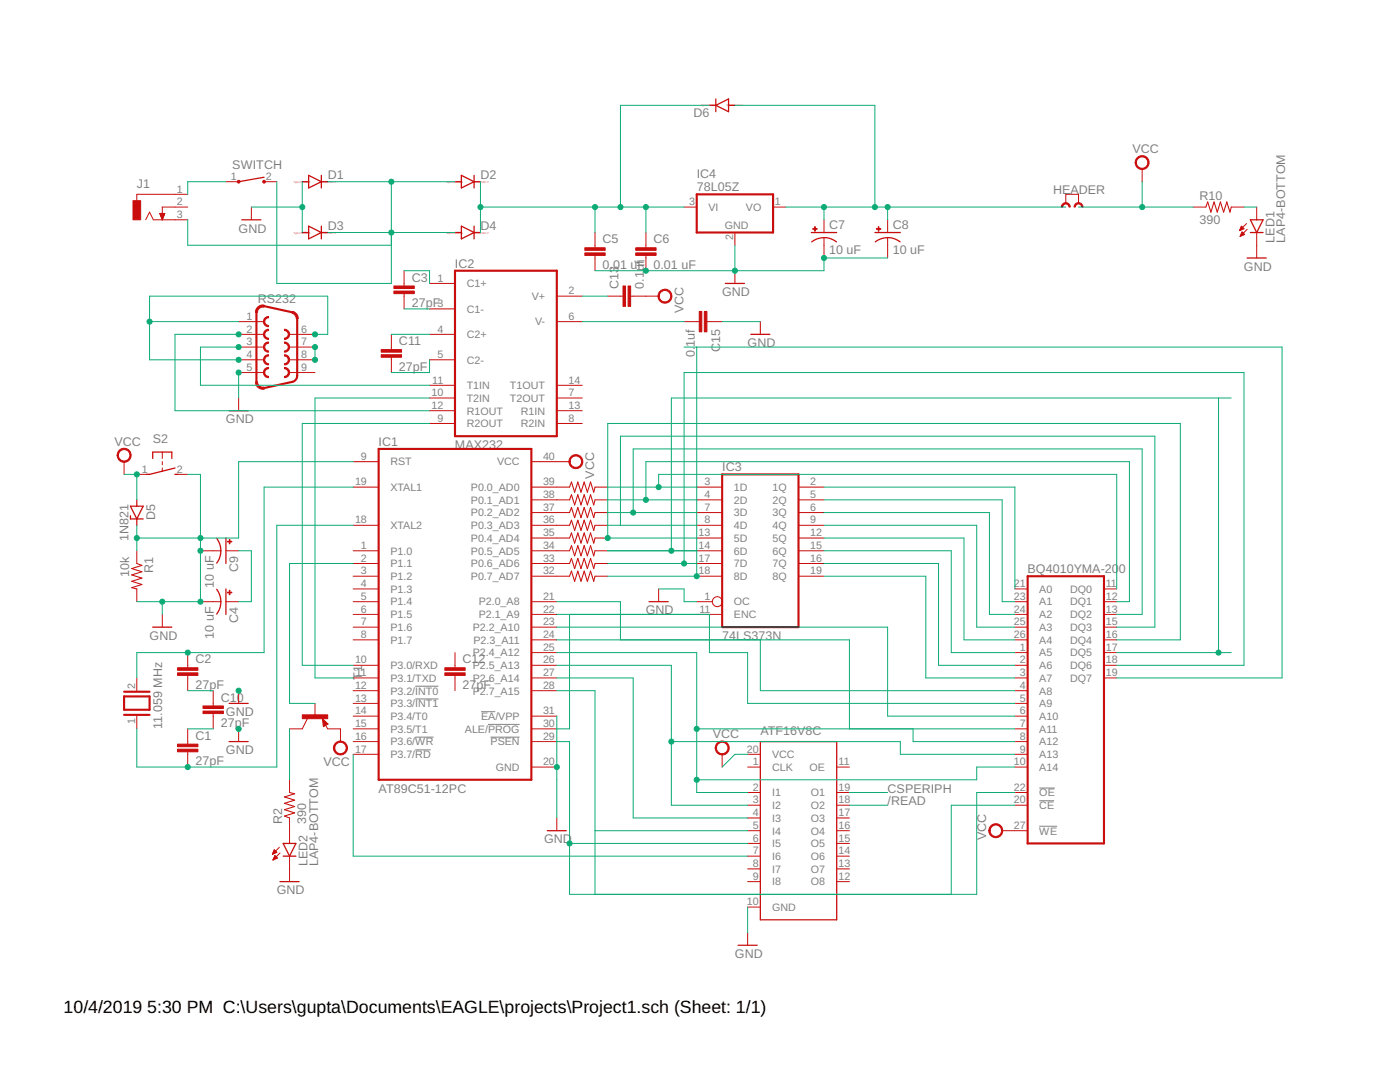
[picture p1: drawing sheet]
<svg xmlns="http://www.w3.org/2000/svg" width="279mm" height="216mm" viewBox="0 0 279 216" stroke-linecap="round" stroke-linejoin="round" font-family="sans-serif">
<path d="M82.9 136.9h4.6M82.9 139.5h4.6M82.9 147.1h3.7M82.9 149.6h3.1M96 142h2.8M97.4 144.5h6.3M97.9 147.1h5.8M207.4 157.2h3.1M207.4 159.8h3M207.4 164.9h3.6" fill="none" stroke="#808080" stroke-width=".2"/>
<g fill="none" stroke="#c90d0c" stroke-width=".25">
<path d="M142.9 19.7v2.6M52.7 35.4l-5.1 .9M60.3 36.3h1.3M61.6 35l2.5 1.3-2.5 1.2zM64.1 35v2.5M64.1 36.3h1.3M90.8 36.3h1.3M92.1 35l2.5 1.3-2.5 1.2zM94.6 36.3h1.3M94.6 35v2.5M141.6 21h1.3M142.9 21l2.5-1.3v2.6z"/>
<path d="M145.4 21h1.3M48.3 43.9h3.8M60.3 46.4h1.3M61.6 45.1l2.5 1.3-2.5 1.3zM64.1 45.1v2.6M64.1 46.4h1.3M90.8 46.4h1.3M92.1 45.1l2.5 1.3-2.5 1.3zM94.6 45.1v2.6M94.6 46.4h1.3M144.8 56.6h3.8M161.9 46.4h5.1"/>
<path d="M162 48.3a4 4 0 0 1 4.9 0M174.6 46.4h5.1M174.7 48.3a4 4 0 0 1 4.9 0M248.9 51.5h3.8M249.5 46.4h2.6M249.5 43.9h2.6l-1.3 2.5zM149.8 66.7h3.8M27.3 99.7v1.3M30.5 91.5v-1.3h3.8v1.3M34.9 93.4l-5.1 1.3h-.6M34.9 94.7h.7M45.7 82h3.8"/>
<path d="M26 101h2.6l-1.3 2.5zM26 102.9v.6h2.6M27.3 103.5v1.3M43.2 117.6l.6 .9 .3 1.6M43.2 107.4l.7 1.4 .2 1.1M44.1 109.9l-.3 1.6-.6 .9M45.1 107.4v5M45.1 117.5v5.1M30.5 125.1h3.8M44.1 120.1l-.3 1.5-.6 .9M129.5 120.1h3.8M45.7 148h3.8"/>
<path d="M45.7 140.4h3.8M64.8 144.4v-.4l.2 .4-.4 .3-.1-1 .8 .7-.7 .4M151.7 148h15.3v35.5h-15.3zM55.9 175.9h3.8M56.5 168.3h2.6l-1.3 2.5zM56.5 170.8h2.6M109.2 165.8h3.8M147.3 188.6h3.8"/>
</g>
<g fill="none" stroke="#c90d0c" stroke-width=".2">
<path d="M37.5 38.8h-10.2v1.2M45.1 36.3h2.5M52.7 36.3h2.5M227.9 33.7v2.6M29.1 43.9l.7-1.6 .8 1.6h6.9M31.9 42.6h1l-.5 1.3zM31.9 42.7h1M32 42.8h.8M32 42.9h.8M32 43h.7M32.1 43.1h.6M32.2 43.2h.4"/>
<path d="M32.2 43.4h.4M32.2 43.5h.3M32.3 43.6h.2M32.3 43.7h.1M37.5 41.3h-5.1v2.6M50.2 41.3v2.6M80.6 54v3.1M80.6 58.6v3M85.7 56.6h5.1M111.1 59.1h5.1M118.7 46.4v3M118.7 51v3"/>
<path d="M121.3 59.1h3M125.9 59.1h5.5M128.9 46.4v3M128.9 51v3M136.5 41.3h2.5M146.7 46.4v2.5M146.7 54v2.6M154.3 41.3h2.5M164.4 43.9v2.5M164.4 47.4v4.1M177.1 43.9v2.5M177.1 47.4v4.1"/>
<path d="M212.7 40.6v-1.8h2.5v1.8M238.1 41.3h2.5M245.7 41.3h2.6M247.4 45.9h.2M247.5 45.8h.4M247.5 45.7h.7M247.5 47.1h.1M247.6 45.6h.6M247.6 47h.3M247.6 45.4h.4M247.6 46.9h.6M247.7 45.3h.2"/>
<path d="M247.7 46.8h.6M247.7 46.6h.5M247.7 45.2h.1M247.8 45.1l.5 .5-.9 .4zM247.8 46.5h.3M247.8 46.4h.2M247.9 46.3l.5 .5-.9 .4zM248.8 44.6l-1.4 1.4M248.9 45.8l-1.4 1.4M250.8 41.3v2.6M250.8 46.4v5.1M47.6 79.4v2.6"/>
<path d="M47.6 66.7h5.1M47.6 71.8h5.1M47.6 64.2h5.1M47.6 69.3h5.1M47.6 74.3h5.1M57.8 66.7h5.1M57.8 71.8h5.1M57.8 69.3h5.1M57.8 74.3h5.1M78.1 66.7v3.1M78.1 71.3v3M85.7 61.6h5.1"/>
<path d="M85.7 66.7h5.1M85.7 71.8h5.1M85.7 76.9h5.1M85.7 79.4h5.1M111.1 76.9h5.1M111.1 79.4h5.1M111.1 64.2h5.1M136.5 64.2h3.1M141.1 64.2h3M151.7 64.2v2.5M24.8 92.1v2.6M27.3 94.7h2.5"/>
<path d="M32.4 90.2v1.3M32.4 92.1v.7M32.4 93.4v.6M34.9 94.7h2.6M70.5 97.2h5.1M70.5 92.1h5.1M85.7 82h5.1M85.7 84.5h5.1M106 97.2h7.7M106 99.7h7.7M106 92.1h7.7M111.1 82h5.1"/>
<path d="M111.1 84.5h5.1M118.7 97.2h2.6M118.7 99.7h2.6M139 97.2h5.1M139 99.7h5.1M159.4 97.2h5M159.4 99.7h5M27.3 109.9v2.5M27.3 117.5v2.6M40 109.9h4.1M45.1 109.9h2.5M70.5 104.8h5.1"/>
<path d="M70.5 109.9h5.1M70.5 112.4h5.1M70.5 115h5.1M70.5 117.5h5.1M106 102.3h7.7M106 104.8h7.7M106 107.4h7.7M106 109.9h7.7M106 112.4h7.7M106 115h7.7M118.7 102.3h2.6M118.7 104.8h2.6"/>
<path d="M118.7 107.4h2.6M118.7 109.9h2.6M118.7 112.4h2.6M118.7 115h2.6M131.4 117.5v2.6M139 102.3h5.1M139 104.8h5.1M139 107.4h5.1M139 109.9h5.1M139 112.4h5.1M139 115h5.1M159.4 102.3h5"/>
<path d="M159.4 104.8h5M159.4 107.4h5M159.4 109.9h5M159.4 112.4h5M159.4 115h5M202.5 117.5h2.6M220.3 117.5h2.6M27.3 135.3v2.5M32.4 122.6v2.5M37.5 130.2v3M37.5 134.8v3M40 120.1h4.1"/>
<path d="M42.5 137.8v3.1M45.1 120.1h2.5M47.6 137.8v2.6M70.5 120.1h5.1M70.5 122.6h5.1M70.5 125.1h5.1M70.5 127.7h5.1M70.5 132.8h5.1M70.5 135.3h5.1M70.5 137.8h5.1M90.8 130.2v3M90.8 134.8v3"/>
<path d="M106 120.1h5.1M106 122.6h5.1M106 125.1h5.1M106 127.7h5.1M106 130.2h5.1M106 132.8h5.1M106 135.3h5.1M106 137.8h5.1M139 120.1h3.2M139 122.6h5.1M202.5 120.1h2.6M202.5 122.6h2.6"/>
<path d="M202.5 125.1h2.6M202.5 127.7h2.6M202.5 130.2h2.6M202.5 132.8h2.6M202.5 135.3h2.6M202.5 137.8h2.6M220.3 120.1h2.6M220.3 122.6h2.6M220.3 125.1h2.6M220.3 127.7h2.6M220.3 130.2h2.6M220.3 132.8h2.6"/>
<path d="M220.3 135.3h2.6M27.3 142.9v2.5M37.5 145.4v3.1M37.5 150v3.1M42.5 142.4v3M47.6 145.4v2.6M57.8 155.6v2.5M61.3 143.4l-1 2h-2.5M62.9 140.4v2.5M64.3 143.4l1.2 1.1-1 .5zM65 144.7l.4 .7h2.5v2.6M70.5 150.5h5.1"/>
<path d="M70.5 142.9h5.1M70.5 145.4h5.1M70.5 148h5.1M70.5 140.4h5.1M106 153.1h5.1M106 142.9h5.1M106 145.4h5.1M106 148h5.1M144.1 150.5v2.6M149.2 153.1h2.5M149.2 158.1h2.5M149.2 150.5h2.5"/>
<path d="M167 153.1h2.5M167 158.1h2.5M202.5 153.1h2.6M202.5 158.1h2.6M202.5 150.5h2.6M202.5 142.9h2.6M202.5 145.4h2.6M202.5 148h2.6M202.5 140.4h2.6M54.4 170.4h.1M54.4 170.3h.4M54.5 171.6h.1"/>
<path d="M54.5 170.1h.6M54.5 170h.7M54.5 171.5h.3M54.6 171.3h.5M54.6 169.9h.5M54.7 169.8h.2M54.7 171.2h.7M54.7 169.7h.1M54.7 171.1h.6M54.7 169.6l.5 .5-.8 .4zM54.8 171h.3M54.8 170.9h.2"/>
<path d="M54.9 170.7l-.4 .9M54.9 170.7l.5 .5-.9 .4M54.9 170.8h.1M55.8 169.1l-1.4 1.4M55.9 170.2l-1.4 1.4M57.8 163.2v5.1M57.8 170.8v5.1M111.1 163.2v2.6M149.2 160.7h2.5M149.2 163.2h2.5M149.2 165.8h2.5M149.2 168.3h2.5"/>
<path d="M149.2 170.8h2.5M149.2 173.4h2.5M149.2 175.9h2.5M167 160.7h2.5M167 163.2h2.5M167 165.8h2.5M167 168.3h2.5M167 170.8h2.5M167 173.4h2.5M167 175.9h2.5M200 165.8h5.1M202.5 160.7h2.6"/>
<path d="M149.2 181h2.5M149.2 186.1v2.5"/>
<circle cx="143.2" cy="120.1" r=".99"/>
</g>
<path d="M139 38.8h15.3v7.6h-15.3zM90.8 54h20.3v33h-20.3zM51.2 62.3v13.9M52.7 61.1l5.6 1.2M59.3 63.6v11.4l-.1 .5-.4 .5-.5 .2-5.6 1.2M75.6 89.6h30.4v66h-30.4zM144.1 94.7h15.3v30.4h-15.3zM205.1 115h15.2v53.3h-15.2zM24.8 139h5v2.6h-5zM24.8 138h5M24.8 142.6h5" fill="none" stroke="#c90d0c" stroke-width=".42"/>
<g fill="#c90d0c" stroke="#c90d0c" stroke-width=".2">
<path d="M35.4 148.5h4.1v.5h-4.1z"/>
<path d="M35.4 149.5h4.1v.5h-4.1z"/>
<path d="M35.4 133.2h4.1v.6h-4.1z"/>
<path d="M35.4 134.3h4.1v.5h-4.1z"/>
<path d="M26.5 40h1.6v3.9h-1.6z"/>
<path d="M116.7 49.4h4.1v.6h-4.1z"/>
<path d="M116.7 50.5h4.1v.5h-4.1z"/>
<path d="M126.9 49.4h4v.6h-4z"/>
<path d="M126.9 50.5h4v.5h-4z"/>
<path d="M162.2 45.6h.9v.1h-.9z"/>
<path d="M162.6 45.2h.1v.9h-.1z"/>
<path d="M174.9 45.6h.9v.1h-.9z"/>
<path d="M175.3 45.2h.1v.9h-.1z"/>
<path d="M45.8 117.8h.1v.9h-.1z"/>
<path d="M45.4 118.2h.9v.1h-.9z"/>
<path d="M45.8 107.6h.1v.9h-.1z"/>
<path d="M45.4 108h.9v.1h-.9z"/>
<path d="M60.3 142.6h5.1v.8h-5.1z"/>
<path d="M78.6 57.1h4.1v.5h-4.1z"/>
<path d="M78.6 58.1h4.1v.5h-4.1z"/>
<path d="M40.5 140.9h4.1v.5h-4.1z"/>
<path d="M40.5 141.9h4.1v.5h-4.1z"/>
<path d="M76.1 69.8h4v.5h-4z"/>
<path d="M76.1 70.8h4v.5h-4z"/>
<path d="M88.8 133.2h4v.6h-4z"/>
<path d="M88.8 134.3h4v.5h-4z"/>
<path d="M124.3 57.1h.5v4h-.5z"/>
<path d="M125.3 57.1h.6v4h-.6z"/>
<path d="M140.6 62.1h.5v4.1h-.5z"/>
<path d="M139.6 62.1h.5v4.1h-.5z"/>
</g>
<g fill="#c90d0c" stroke="#c90d0c" stroke-width=".2">
<path d="M212 40.7a.89 .89 0 0 1 1-.2 .89 .89 0 0 1 .6 .8h-.3a.63 .63 0 0 0-.6-.6 .63 .63 0 0 0-.6 .6h-.3z" fill-rule="evenodd"/>
<path d="M214.6 40.7a.89 .89 0 0 1 .9-.2 .89 .89 0 0 1 .6 .8h-.2a.63 .63 0 0 0-.7-.6 .63 .63 0 0 0-.6 .6h-.2z" fill-rule="evenodd"/>
<path d="M226.9 31.5a1.4 1.4 0 0 1 2.2 .2 1.4 1.4 0 0 1-.8 2.1 1.4 1.4 0 0 1-1.8-1.4h.3a1.14 1.14 0 0 1 1.7-.9 1.14 1.14 0 0 1 .1 1.9 1.14 1.14 0 0 1-1.8-.7v-.3h-.3z" fill-rule="evenodd"/>
<path d="M23.7 89.9a1.4 1.4 0 0 1 2.3 .2 1.4 1.4 0 0 1-.9 2.1 1.4 1.4 0 0 1-1.7-1.4h.2a1.15 1.15 0 0 1 1.6-1 1.15 1.15 0 0 1 .3 1.9 1.15 1.15 0 0 1-1.8-.6l-.1-.3h-.2z" fill-rule="evenodd"/>
<path d="M143.1 148.3a1.4 1.4 0 0 1 2.2 .2 1.4 1.4 0 0 1-.8 2.1 1.4 1.4 0 0 1-1.8-1.4h.3a1.15 1.15 0 0 1 1.6-1 1.15 1.15 0 0 1 .3 1.9 1.15 1.15 0 0 1-1.9-.6v-.3h-.3z" fill-rule="evenodd"/>
<path d="M113.9 91.2a1.39 1.39 0 0 1 2.2 .2 1.39 1.39 0 0 1-.8 2.1 1.39 1.39 0 0 1-1.8-1.4h.3a1.14 1.14 0 0 1 1.7-.9 1.14 1.14 0 0 1 .1 1.9 1.14 1.14 0 0 1-1.8-.7v-.3h-.3z" fill-rule="evenodd"/>
<path d="M197.7 164.8a1.39 1.39 0 0 1 2.2 .2 1.39 1.39 0 0 1-.8 2.1 1.39 1.39 0 0 1-1.8-1.3h.3a1.15 1.15 0 0 1 1.6-1.1 1.15 1.15 0 0 1 .3 1.9 1.15 1.15 0 0 1-1.9-.5v-.3h-.3z" fill-rule="evenodd"/>
<path d="M66.9 148.3a1.4 1.4 0 0 1 2.2 .2 1.4 1.4 0 0 1-.8 2.1 1.4 1.4 0 0 1-1.8-1.4h.3a1.15 1.15 0 0 1 1.6-1 1.15 1.15 0 0 1 .3 1.9 1.15 1.15 0 0 1-1.9-.6v-.3h-.3z" fill-rule="evenodd"/>
<path d="M52.9 66l.5-.3h.2v.3a.76 .76 0 0 0-.8 .7 .76 .76 0 0 0 .8 .8v.2a1.01 1.01 0 0 1-1-.6 1.01 1.01 0 0 1 .3-1.1z" fill-rule="evenodd"/>
<path d="M56.8 65.7a1.02 1.02 0 0 1 1 1 1.02 1.02 0 0 1-1 1v-.2a.76 .76 0 0 0 .7-.8 .76 .76 0 0 0-.7-.7z" fill-rule="evenodd"/>
<path d="M52.9 63.4l.5-.2h.2v.2a.76 .76 0 0 0-.8 .8 .76 .76 0 0 0 .8 .7v.3a1.01 1.01 0 0 1-1-.7 1.01 1.01 0 0 1 .3-1.1z" fill-rule="evenodd"/>
<path d="M56.8 70.8a1.02 1.02 0 0 1 1 1 1.02 1.02 0 0 1-1 1v-.2a.76 .76 0 0 0 .7-.8 .76 .76 0 0 0-.7-.8z" fill-rule="evenodd"/>
<path d="M52.9 68.5l.5-.3h.2v.3a.76 .76 0 0 0-.8 .8 .76 .76 0 0 0 .8 .7v.3a1.01 1.01 0 0 1-1-.7 1.01 1.01 0 0 1 .3-1.1z" fill-rule="evenodd"/>
<path d="M56.8 68.2a1.02 1.02 0 0 1 1 1.1 1.02 1.02 0 0 1-1 1v-.3a.76 .76 0 0 0 .7-.7 .76 .76 0 0 0-.7-.8z" fill-rule="evenodd"/>
<path d="M52.9 71l.7-.2v.2a.76 .76 0 0 0-.8 .8 .76 .76 0 0 0 .8 .8v.2a1.02 1.02 0 0 1-1-.6 1.02 1.02 0 0 1 .3-1.2z" fill-rule="evenodd"/>
<path d="M56.8 73.3a1.02 1.02 0 0 1 1 1 1.02 1.02 0 0 1-1 1.1v-.3a.76 .76 0 0 0 .7-.8 .76 .76 0 0 0-.7-.7z" fill-rule="evenodd"/>
<path d="M52.9 73.6l.7-.3v.3a.76 .76 0 0 0-.8 .7 .76 .76 0 0 0 .8 .8v.3a1.02 1.02 0 0 1-1-.7 1.02 1.02 0 0 1 .3-1.1z" fill-rule="evenodd"/>
<path d="M51.4 61.3l.6-.4h.8l-.1 .4-.8 .1-.4 .4-.1 .5h-.4l.1-.5z" fill-rule="evenodd"/>
<path d="M58.4 62.1l.4 .2 .5 .5 .2 .8h-.4l-.3-.8-.5-.3z" fill-rule="evenodd"/>
<path d="M51 76.2h.4l.1 .5 .4 .4 .8 .1 .1 .4a1.46 1.46 0 0 1-1.8-1.4z" fill-rule="evenodd"/>
<path d="M131.7 58.1a1.4 1.4 0 0 1 2.2 .2 1.4 1.4 0 0 1-.8 2.1 1.4 1.4 0 0 1-1.8-1.3h.3a1.14 1.14 0 0 1 1.7-.9 1.14 1.14 0 0 1 .1 1.9 1.14 1.14 0 0 1-1.8-.7v-.3h-.3z" fill-rule="evenodd"/>
<circle cx="47.6" cy="36.3" r=".28"/>
<circle cx="52.7" cy="36.3" r=".28"/>
</g>
<path d="M240.6 41.3l.4-1 .7 2 .6-2 .6 2 .7-2 .6 2 .6-2 .7 2 .2-1M113.7 97.2l.3-1 .7 2 .6-2 .7 2 .6-2 .6 2 .7-2 .6 2 .2-1M113.7 99.7l.3-1 .7 2.1 .6-2.1 .7 2.1 .6-2.1 .6 2.1 .7-2.1 .6 2.1 .2-1.1M27.3 112.4l1 .4-2 .7 2 .6-2 .6 2 .7-2 .6 2 .6-2 .7 1 .2M113.7 102.3l.3-1 .7 2 .6-2 .7 2 .6-2 .6 2 .7-2 .6 2 .2-1M113.7 104.8l.3-1 .7 2 .6-2 .7 2 .6-2 .6 2 .7-2 .6 2 .2-1M113.7 107.4l.3-1.1 .7 2.1 .6-2.1 .7 2.1 .6-2.1 .6 2.1 .7-2.1 .6 2.1 .2-1M113.7 112.4l.3-1 .7 2.1 .6-2.1 .7 2.1 .6-2.1 .6 2.1 .7-2.1 .6 2.1 .2-1.1M113.7 109.9l.3-1 .7 2 .6-2 .7 2 .6-2 .6 2 .7-2 .6 2 .2-1M113.7 115l.3-1 .7 2 .6-2 .7 2 .6-2 .6 2 .7-2 .6 2 .2-1M57.8 158.1l1 .3-2 .6 2 .7-2 .6 2 .6-2 .7 2 .6-2 .6 1 .4" fill="none" stroke="#c90d0c" stroke-width=".21"/>
<g fill="none" stroke="#0dab76" stroke-width=".2">
<path d="M45.1 36.3h-7.6v2.5M55.2 36.3v20.3h22.9v-20.3M60.3 36.3v10.1M65.4 36.3h25.4M95.9 36.3v10.1M141.6 21h-17.8v20.3M146.7 21h27.9v20.3M227.9 36.3v5M37.5 43.9v5h40.6M50.2 41.3h10.1M65.4 46.4h25.4M80.6 54h5.1v2.6"/>
<path d="M95.9 41.3h40.6M116.2 59.1h5.1M118.7 41.3v5.1M128.9 41.3v5.1M146.7 48.9v5.1M156.8 41.3h55.9M164.4 41.3v2.6M177.1 51.5h-12.7v2.5h-45.7M177.1 41.3v2.6M215.2 41.3h22.9M248.3 41.3h2.5M29.8 64.2h17.8"/>
<path d="M47.6 69.3h-7.6v7.6h45.7M47.6 74.3v5.1M47.6 66.7h-12.7v15.3h50.8M62.9 69.3v2.5M62.9 66.7h2.5v-7.6h-35.6v12.7h17.8M78.1 66.7h7.6M80.6 61.6h5.1M85.7 79.4h-22.8v55.9h7.6M85.7 71.8v2.5h-7.6M116.2 64.2h20.3M136.5 69.3h119.4v66h-33M139 69.3v45.7h-17.7"/>
<path d="M144.1 64.2h7.6M243.2 79.4v50.8M245.7 79.4h-111.7v30.5M24.8 94.7h2.5v5M37.5 94.7h2.5v25.4h-12.7M70.5 97.2h-17.8v33h-25.4v5.1M70.5 92.1h-22.9v15.3h-20.3M85.7 84.5h-25.4v48.3h10.2M121.3 97.2h17.7M121.3 99.7h17.7M128.9 99.7v-7.6h96.5v28h-2.5M131.4 97.2v-2.5h91.5v22.8"/>
<path d="M164.4 99.7h35.6v20.4h2.5M164.4 97.2h38.1v20.3M27.3 104.8v5.1M47.6 109.9h2.6v10.2h-2.6M70.5 104.8h-15.3v48.3h-27.9v-7.7M70.5 112.4h-12.7v28h5.1M121.3 102.3h17.7M121.3 104.8h17.7M121.3 109.9h17.7M121.3 112.4h17.7M123.8 104.8v-17.8h106.7v38.1h-7.6M126.4 102.3v-12.7h101.5v33h-5"/>
<path d="M131.4 117.5h5.1v2.6h2.5M136.5 112.4v-38.1h111.8v58.5h-25.4M139 107.4h-17.7v-22.9h114.3v43.2h-12.7M164.4 107.4h28v20.3h10.1M164.4 102.3h33.1v20.3h5M164.4 104.8h30.5v20.3h7.6M164.4 109.9h25.4v20.3h12.7M164.4 112.4h22.9v20.4h15.2M164.4 115h20.4v20.3h17.7M32.4 120.1v2.5M37.5 137.8h5M111.1 137.8h7.6v40.7"/>
<path d="M111.1 120.1h12.7v7.6M111.1 122.6h30.5v7.6h7.6v10.2h53.3M111.1 125.1h66v17.8h25.4M111.1 135.3h15.3v27.9h22.8M111.1 127.7h58.4v17.7M111.1 130.2h27.9v27.9h10.2M111.1 132.8h22.9v27.9h15.2M113.7 122.6v22.8h-2.6M151.7 127.7v10.1h50.8M222.9 130.2h22.8M37.5 145.4h5M57.8 145.4v10.2"/>
<path d="M70.5 150.5v20.3h78.7M111.1 142.9v20.3M111.1 148h2.6v30.5h81.2v-20.4h7.6M134 148h45.7v2.5h22.8M139 145.4h63.5M149.2 150.5h-2.5l-2.6 2.6M169.5 158.1h7.6M182.2 145.4v2.6h20.3M202.5 153.1h-7.6v2.5h-55.9M113.7 168.3h35.5M118.7 165.8h30.5M169.5 160.7h7.6"/>
<path d="M202.5 160.7h-12.7v17.8M149.2 181v5.1"/>
</g>
<g fill="#0dab76" stroke="#0dab76" stroke-width=".2">
<circle cx="95.9" cy="41.3" r=".51"/>
<circle cx="118.7" cy="41.3" r=".51"/>
<circle cx="128.9" cy="41.3" r=".51"/>
<circle cx="123.8" cy="41.3" r=".51"/>
<circle cx="78.1" cy="36.3" r=".51"/>
<circle cx="78.1" cy="46.4" r=".51"/>
<circle cx="60.3" cy="41.3" r=".51"/>
<circle cx="128.9" cy="54" r=".51"/>
<circle cx="164.4" cy="51.5" r=".51"/>
<circle cx="146.7" cy="54" r=".51"/>
<circle cx="40" cy="120.1" r=".51"/>
<circle cx="27.3" cy="107.4" r=".51"/>
<circle cx="40" cy="107.4" r=".51"/>
<circle cx="32.4" cy="120.1" r=".51"/>
<circle cx="40" cy="109.9" r=".51"/>
<circle cx="47.6" cy="137.8" r=".51"/>
<circle cx="111.1" cy="153.1" r=".51"/>
<circle cx="47.6" cy="74.3" r=".51"/>
<circle cx="164.4" cy="41.3" r=".51"/>
<circle cx="174.6" cy="41.3" r=".51"/>
<circle cx="177.1" cy="41.3" r=".51"/>
<circle cx="131.4" cy="97.2" r=".51"/>
<circle cx="128.9" cy="99.7" r=".51"/>
<circle cx="126.4" cy="102.3" r=".51"/>
<circle cx="121.3" cy="107.4" r=".51"/>
<circle cx="243.2" cy="130.2" r=".51"/>
<circle cx="134" cy="109.9" r=".51"/>
<circle cx="136.5" cy="112.4" r=".51"/>
<circle cx="139" cy="115" r=".51"/>
<circle cx="139" cy="145.4" r=".51"/>
<circle cx="139" cy="155.6" r=".51"/>
<circle cx="113.7" cy="168.3" r=".51"/>
<circle cx="27.3" cy="94.7" r=".51"/>
<circle cx="227.9" cy="41.3" r=".51"/>
<circle cx="37.5" cy="153.1" r=".51"/>
<circle cx="37.5" cy="130.2" r=".51"/>
<circle cx="134" cy="148" r=".51"/>
<circle cx="62.9" cy="69.3" r=".51"/>
<circle cx="62.9" cy="71.8" r=".51"/>
<circle cx="47.6" cy="66.7" r=".51"/>
<circle cx="47.6" cy="69.3" r=".51"/>
<circle cx="47.6" cy="145.4" r=".51"/>
<circle cx="62.9" cy="66.7" r=".51"/>
<circle cx="47.6" cy="71.8" r=".51"/>
<circle cx="29.8" cy="64.2" r=".51"/>
</g>
<g font-size="3.5">
<text x="12.7" y="202.2">10/4/2019</text>
<text x="29.4" y="202.2">5:30 PM C:\Users\gupta\Documents\EAGLE\projects\Project1.sch (Sheet: 1/1)</text>
</g>
<g font-size="2.5" fill="#808080">
<text x="138.4" y="23.3">D6</text>
<text x="46.4" y="33.7">SWITCH</text>
<text x="65.4" y="35.8">D1</text>
<text x="95.9" y="35.8">D2</text>
<text x="139.1" y="35.6">IC4</text>
<text x="226" y="30.5">VCC</text>
<text x="27.3" y="37.5">J1</text>
<text x="139.1" y="38.2">78L05Z</text>
<text x="210.2" y="38.8">HEADER</text>
<text x="239.4" y="39.8">R10</text>
<text x="47.6" y="46.4">GND</text>
<text x="65.4" y="45.9">D3</text>
<text x="95.9" y="45.9">D4</text>
<text x="165.5" y="45.8">C7</text>
<text x="178.2" y="45.8">C8</text>
<text x="239.4" y="44.6">390</text>
<text x="90.8" y="53.4">IC2</text>
<text x="120.3" y="53.6">0.01 uF</text>
<text x="120.3" y="48.6">C5</text>
<text x="130.4" y="53.6">0.01 uF</text>
<text x="130.4" y="48.6">C6</text>
<text x="165.5" y="50.6">10 uF</text>
<text x="178.2" y="50.6">10 uF</text>
<text x="254.3" y="48.4" transform="rotate(-90 254.3 48.4)">LED1</text>
<text x="256.5" y="48.4" transform="rotate(-90 256.5 48.4)">LAP4-BOTTOM</text>
<text x="82.2" y="56.2">C3</text>
<text x="123.4" y="57.6" transform="rotate(-90 123.4 57.6)">C13</text>
<text x="128.5" y="57.6" transform="rotate(-90 128.5 57.6)">0.1uf</text>
<text x="144.1" y="59.1">GND</text>
<text x="248.3" y="54">GND</text>
<text x="51.4" y="60.4">RS232</text>
<text x="82.2" y="61.3">27pF</text>
<text x="136.4" y="62.5" transform="rotate(-90 136.4 62.5)">VCC</text>
<text x="79.6" y="68.9">C11</text>
<text x="138.7" y="71.3" transform="rotate(-90 138.7 71.3)">0.</text>
<text x="138.7" y="69.2" transform="rotate(-90 138.7 69.2)">1uf</text>
<text x="143.8" y="70.3" transform="rotate(-90 143.8 70.3)">C</text>
<text x="143.8" y="68.5" transform="rotate(-90 143.8 68.5)">15</text>
<text x="149.2" y="69.3">GND</text>
<text x="79.6" y="74">27pF</text>
<text x="22.9" y="88.9">VCC</text>
<text x="30.5" y="88.3">S2</text>
<text x="45.1" y="84.5">GND</text>
<text x="75.6" y="88.9">IC1</text>
<text x="90.8" y="89.6">MAX232</text>
<text x="118.6" y="95.5" transform="rotate(-90 118.6 95.5)">VCC</text>
<text x="144.1" y="94">IC3</text>
<text x="25.7" y="107.9" transform="rotate(-90 25.7 107.9)">1N821</text>
<text x="31" y="103.7" transform="rotate(-90 31 103.7)">D5</text>
<text x="25.8" y="115.2" transform="rotate(-90 25.8 115.2)">10k</text>
<text x="30.6" y="114.4" transform="rotate(-90 30.6 114.4)">R1</text>
<text x="42.7" y="117.3" transform="rotate(-90 42.7 117.3)">10 uF</text>
<text x="47.5" y="114.1" transform="rotate(-90 47.5 114.1)">C9</text>
<text x="205.1" y="114.3">BQ4010YMA-20</text>
<text x="223.3" y="114.3">0</text>
<text x="47.5" y="124.3" transform="rotate(-90 47.5 124.3)">C4</text>
<text x="128.9" y="122.6">GND</text>
<text x="29.9" y="127.7">GND</text>
<text x="42.7" y="127.5" transform="rotate(-90 42.7 127.5)">10 uF</text>
<text x="144.1" y="127.7">74LS373N</text>
<text x="39" y="137.4">27pF</text>
<text x="39" y="132.4">C2</text>
<text x="72.3" y="135.7" transform="rotate(-90 72.3 135.7)">T1</text>
<text x="92.3" y="137.4">27pF</text>
<text x="92.3" y="132.4">C12</text>
<text x="44.1" y="140">C10</text>
<text x="45.1" y="142.9">GND</text>
<text x="32.4" y="145.4" transform="rotate(-90 32.4 145.4)">11.059 MHz</text>
<text x="39" y="147.6">C1</text>
<text x="44.1" y="145.1">27pF</text>
<text x="142.2" y="147.3">VCC</text>
<text x="151.8" y="146.7">ATF16V8C</text>
<text x="39" y="152.7">27pF</text>
<text x="45.1" y="150.5">GND</text>
<text x="64.6" y="152.9">VCC</text>
<text x="75.6" y="158.1">AT89C51-12PC</text>
<text x="177.1" y="158.1">CSPERIPH</text>
<text x="177.1" y="160.7">/READ</text>
<text x="56.3" y="164.5" transform="rotate(-90 56.3 164.5)">R2</text>
<text x="61.1" y="164.5" transform="rotate(-90 61.1 164.5)">390</text>
<text x="196.8" y="167.7" transform="rotate(-90 196.8 167.7)">VCC</text>
<text x="61.3" y="172.9" transform="rotate(-90 61.3 172.9)">LED2</text>
<text x="63.5" y="172.9" transform="rotate(-90 63.5 172.9)">LAP4-BOTTOM</text>
<text x="108.6" y="168.3">GND</text>
<text x="55.2" y="178.5">GND</text>
<text x="146.7" y="191.2">GND</text>
</g>
<g font-size="2.1" fill="#808080">
<text x="46.1" y="35.9">1</text>
<text x="53.1" y="35.9">2</text>
<text x="35.3" y="38.4">1</text>
<text x="35.3" y="41">2</text>
<text x="137.5" y="41">3</text>
<text x="154.6" y="41">1</text>
<text x="35.3" y="43.5">3</text>
<text x="141.4" y="42.1">VI</text>
<text x="144.6" y="45.6">GND</text>
<text x="146.3" y="47.9" transform="rotate(-90 146.3 47.9)">2</text>
<text x="148.9" y="42.1">VO</text>
<text x="87.3" y="56.2">1</text>
<text x="93.1" y="57.3">C1+</text>
<text x="106.1" y="59.9">V+</text>
<text x="113.5" y="58.7">2</text>
<text x="49.2" y="63.8">1</text>
<text x="87.3" y="61.3">3</text>
<text x="93.1" y="62.4">C1-</text>
<text x="106.8" y="64.9">V-</text>
<text x="113.5" y="63.8">6</text>
<text x="49.2" y="66.4">2</text>
<text x="49.2" y="68.9">3</text>
<text x="49.2" y="71.4">4</text>
<text x="60.1" y="66.4">6</text>
<text x="60.1" y="68.9">7</text>
<text x="60.1" y="71.4">8</text>
<text x="87.3" y="66.4">4</text>
<text x="87.3" y="71.4">5</text>
<text x="93.1" y="67.5">C2+</text>
<text x="49.2" y="74">5</text>
<text x="60.1" y="74">9</text>
<text x="86.2" y="76.5">11</text>
<text x="93.1" y="72.6">C2-</text>
<text x="93.1" y="77.6">T1IN</text>
<text x="101.8" y="77.6">T1OUT</text>
<text x="113.5" y="76.5">14</text>
<text x="86.1" y="79.1">10</text>
<text x="86.1" y="81.6">12</text>
<text x="93.1" y="80.2">T2IN</text>
<text x="93.1" y="82.7">R1OUT</text>
<text x="101.8" y="80.2">T2OUT</text>
<text x="103.9" y="82.7">R1IN</text>
<text x="113.5" y="79.1">7</text>
<text x="113.5" y="81.6">13</text>
<text x="87.3" y="84.1">9</text>
<text x="93.1" y="85.3">R2OUT</text>
<text x="103.9" y="85.3">R2IN</text>
<text x="113.5" y="84.1">8</text>
<text x="28.3" y="94.3">1</text>
<text x="35.3" y="94.3">2</text>
<text x="72" y="91.8">9</text>
<text x="77.9" y="92.9">RST</text>
<text x="99.2" y="92.9">VCC</text>
<text x="108.4" y="91.8">40</text>
<text x="70.9" y="96.8">19</text>
<text x="77.9" y="98">XTAL1</text>
<text x="94" y="98">P0.0_AD0</text>
<text x="94" y="100.5">P0.1_AD1</text>
<text x="108.4" y="96.8">39</text>
<text x="108.4" y="99.4">38</text>
<text x="108.4" y="101.9">37</text>
<text x="140.6" y="96.8">3</text>
<text x="140.6" y="99.4">4</text>
<text x="140.6" y="101.9">7</text>
<text x="146.5" y="98">1D</text>
<text x="146.5" y="100.5">2D</text>
<text x="154.2" y="98">1Q</text>
<text x="154.2" y="100.5">2Q</text>
<text x="161.7" y="96.8">2</text>
<text x="161.7" y="99.4">5</text>
<text x="161.7" y="101.9">6</text>
<text x="70.9" y="104.5">18</text>
<text x="77.9" y="105.6">XTAL2</text>
<text x="94" y="103">P0.2_AD2</text>
<text x="94" y="105.6">P0.3_AD3</text>
<text x="108.4" y="104.5">36</text>
<text x="108.4" y="107">35</text>
<text x="139.4" y="107">13</text>
<text x="140.6" y="104.5">8</text>
<text x="146.5" y="103">3D</text>
<text x="146.5" y="105.6">4D</text>
<text x="154.2" y="103">3Q</text>
<text x="154.2" y="105.6">4Q</text>
<text x="161.7" y="104.5">9</text>
<text x="161.7" y="107">12</text>
<text x="72" y="109.5">1</text>
<text x="72" y="112.1">2</text>
<text x="77.9" y="110.7">P1.0</text>
<text x="77.9" y="113.2">P1.1</text>
<text x="94" y="108.1">P0.4_AD4</text>
<text x="94" y="110.7">P0.5_AD5</text>
<text x="94" y="113.2">P0.6_AD6</text>
<text x="108.4" y="109.5">34</text>
<text x="108.4" y="112.1">33</text>
<text x="139.4" y="109.5">14</text>
<text x="139.4" y="112.1">17</text>
<text x="146.5" y="108.1">5D</text>
<text x="146.5" y="110.7">6D</text>
<text x="146.5" y="113.2">7D</text>
<text x="154.2" y="108.1">5Q</text>
<text x="154.2" y="110.7">6Q</text>
<text x="154.2" y="113.2">7Q</text>
<text x="161.7" y="109.5">15</text>
<text x="161.7" y="112.1">16</text>
<text x="72" y="114.6">3</text>
<text x="72" y="117.2">4</text>
<text x="72" y="119.7">5</text>
<text x="77.9" y="115.7">P1.2</text>
<text x="77.9" y="118.3">P1.3</text>
<text x="94" y="115.7">P0.7_AD7</text>
<text x="108.4" y="114.6">32</text>
<text x="108.4" y="119.7">21</text>
<text x="139.4" y="114.6">18</text>
<text x="140.6" y="119.7">1</text>
<text x="146.5" y="115.7">8D</text>
<text x="154.2" y="115.7">8Q</text>
<text x="161.7" y="114.6">19</text>
<text x="202.4" y="117.2">21</text>
<text x="202.4" y="119.7">23</text>
<text x="207.4" y="118.3">A0</text>
<text x="213.6" y="118.3">DQ0</text>
<text x="220.7" y="117.2">11</text>
<text x="220.7" y="119.7">12</text>
<text x="72" y="122.2">6</text>
<text x="72" y="124.8">7</text>
<text x="77.9" y="120.8">P1.4</text>
<text x="77.9" y="123.4">P1.5</text>
<text x="77.9" y="125.9">P1.6</text>
<text x="94.3" y="125.9">P2.2_A10</text>
<text x="95.5" y="120.8">P2.0_A8</text>
<text x="95.5" y="123.4">P2.1_A9</text>
<text x="108.4" y="122.2">22</text>
<text x="108.4" y="124.8">23</text>
<text x="139.6" y="122.2">11</text>
<text x="146.5" y="120.8">OC</text>
<text x="146.5" y="123.4">ENC</text>
<text x="202.4" y="122.2">24</text>
<text x="202.4" y="124.8">25</text>
<text x="207.4" y="120.8">A1</text>
<text x="207.4" y="123.4">A2</text>
<text x="207.4" y="125.9">A3</text>
<text x="213.6" y="120.8">DQ1</text>
<text x="213.6" y="123.4">DQ2</text>
<text x="213.6" y="125.9">DQ3</text>
<text x="220.7" y="122.2">13</text>
<text x="220.7" y="124.8">15</text>
<text x="72" y="127.3">8</text>
<text x="77.9" y="128.4">P1.7</text>
<text x="94.3" y="131">P2.4_A12</text>
<text x="94.5" y="128.4">P2.3_A11</text>
<text x="108.4" y="127.3">24</text>
<text x="108.4" y="129.9">25</text>
<text x="202.4" y="127.3">26</text>
<text x="203.5" y="129.9">1</text>
<text x="207.4" y="128.4">A4</text>
<text x="207.4" y="131">A5</text>
<text x="213.6" y="128.4">DQ4</text>
<text x="213.6" y="131">DQ5</text>
<text x="220.7" y="127.3">16</text>
<text x="220.7" y="129.9">17</text>
<text x="27" y="137.5" transform="rotate(-90 27 137.5)">2</text>
<text x="70.9" y="132.4">10</text>
<text x="70.9" y="137.5">12</text>
<text x="71" y="134.9">11</text>
<text x="77.9" y="133.5">P3.0/RXD</text>
<text x="77.9" y="136">P3.1/TXD</text>
<text x="94.3" y="133.5">P2.5_A13</text>
<text x="94.3" y="136">P2.6_A14</text>
<text x="108.4" y="132.4">26</text>
<text x="108.4" y="134.9">27</text>
<text x="108.4" y="137.5">28</text>
<text x="203.5" y="132.4">2</text>
<text x="203.5" y="134.9">3</text>
<text x="203.5" y="137.5">4</text>
<text x="207.4" y="133.5">A6</text>
<text x="207.4" y="136">A7</text>
<text x="213.6" y="133.5">DQ6</text>
<text x="213.6" y="136">DQ7</text>
<text x="220.7" y="132.4">18</text>
<text x="220.7" y="134.9">19</text>
<text x="70.9" y="140">13</text>
<text x="70.9" y="142.5">14</text>
<text x="77.9" y="138.6">P3.2/INT0</text>
<text x="77.9" y="141.1">P3.3/INT1</text>
<text x="77.9" y="143.7">P3.4/T0</text>
<text x="94.3" y="138.6">P2.7_A15</text>
<text x="96" y="143.7">EA/VPP</text>
<text x="108.4" y="142.5">31</text>
<text x="203.5" y="140">5</text>
<text x="203.5" y="142.5">6</text>
<text x="207.4" y="138.6">A8</text>
<text x="207.4" y="141.1">A9</text>
<text x="207.4" y="143.7">A10</text>
<text x="27" y="144.4" transform="rotate(-90 27 144.4)">1</text>
<text x="70.9" y="145.1">15</text>
<text x="70.9" y="147.6">16</text>
<text x="77.9" y="146.2">P3.5/T1</text>
<text x="77.9" y="148.7">P3.6/WR</text>
<text x="92.8" y="146.2">ALE/PROG</text>
<text x="97.9" y="148.7">PSEN</text>
<text x="108.4" y="145.1">30</text>
<text x="108.4" y="147.6">29</text>
<text x="203.5" y="145.1">7</text>
<text x="203.5" y="147.6">8</text>
<text x="207.4" y="146.2">A11</text>
<text x="207.4" y="148.7">A12</text>
<text x="70.9" y="150.2">17</text>
<text x="77.9" y="151.3">P3.7/RD</text>
<text x="98.9" y="153.8">GND</text>
<text x="108.4" y="152.7">20</text>
<text x="149" y="150.2">20</text>
<text x="150.2" y="152.7">1</text>
<text x="154.1" y="153.8">CLK</text>
<text x="154.1" y="151.3">VCC</text>
<text x="161.6" y="153.8">OE</text>
<text x="167.3" y="152.7">11</text>
<text x="202.4" y="152.7">10</text>
<text x="203.5" y="150.2">9</text>
<text x="207.4" y="151.3">A13</text>
<text x="207.4" y="153.8">A14</text>
<text x="150.2" y="157.8">2</text>
<text x="150.2" y="160.3">3</text>
<text x="154.1" y="158.9">I1</text>
<text x="154.1" y="161.4">I2</text>
<text x="161.8" y="158.9">O1</text>
<text x="161.8" y="161.4">O2</text>
<text x="167.3" y="157.8">19</text>
<text x="167.3" y="160.3">18</text>
<text x="202.4" y="157.8">22</text>
<text x="202.4" y="160.3">20</text>
<text x="207.4" y="158.9">OE</text>
<text x="207.4" y="161.4">CE</text>
<text x="150.2" y="162.9">4</text>
<text x="150.2" y="165.4">5</text>
<text x="150.2" y="167.9">6</text>
<text x="154.1" y="164">I3</text>
<text x="154.1" y="166.5">I4</text>
<text x="161.8" y="164">O3</text>
<text x="161.8" y="166.5">O4</text>
<text x="167.3" y="162.9">17</text>
<text x="167.3" y="165.4">16</text>
<text x="167.3" y="167.9">15</text>
<text x="202.4" y="165.4">27</text>
<text x="207.4" y="166.5">WE</text>
<text x="150.2" y="170.5">7</text>
<text x="150.2" y="173">8</text>
<text x="154.1" y="169.1">I5</text>
<text x="154.1" y="171.6">I6</text>
<text x="161.8" y="169.1">O5</text>
<text x="161.8" y="171.6">O6</text>
<text x="167.3" y="170.5">14</text>
<text x="167.3" y="173">13</text>
<text x="150.2" y="175.6">9</text>
<text x="154.1" y="174.1">I7</text>
<text x="154.1" y="176.7">I8</text>
<text x="161.8" y="174.1">O7</text>
<text x="161.8" y="176.7">O8</text>
<text x="167.3" y="175.6">12</text>
<text x="149" y="180.6">10</text>
<text x="154.1" y="181.8">GND</text>
</g>
<g font-size=".6" fill="#ffba08">
<text x="139.9" y="21.2">SpiceOrder 2</text>
<text x="145" y="21.2">SpiceOrder 1</text>
<text x="58.6" y="36.4">SpiceOrder 1</text>
<text x="63.7" y="36.4">SpiceOrder 2</text>
<text x="89.1" y="36.4">SpiceOrder 1</text>
<text x="94.2" y="36.4">SpiceOrder 2</text>
<text x="58.6" y="46.6">SpiceOrder 1</text>
<text x="63.7" y="46.6">SpiceOrder 2</text>
<text x="89.1" y="46.6">SpiceOrder 1</text>
<text x="94.2" y="46.6">SpiceOrder 2</text>
</g>
</svg>
